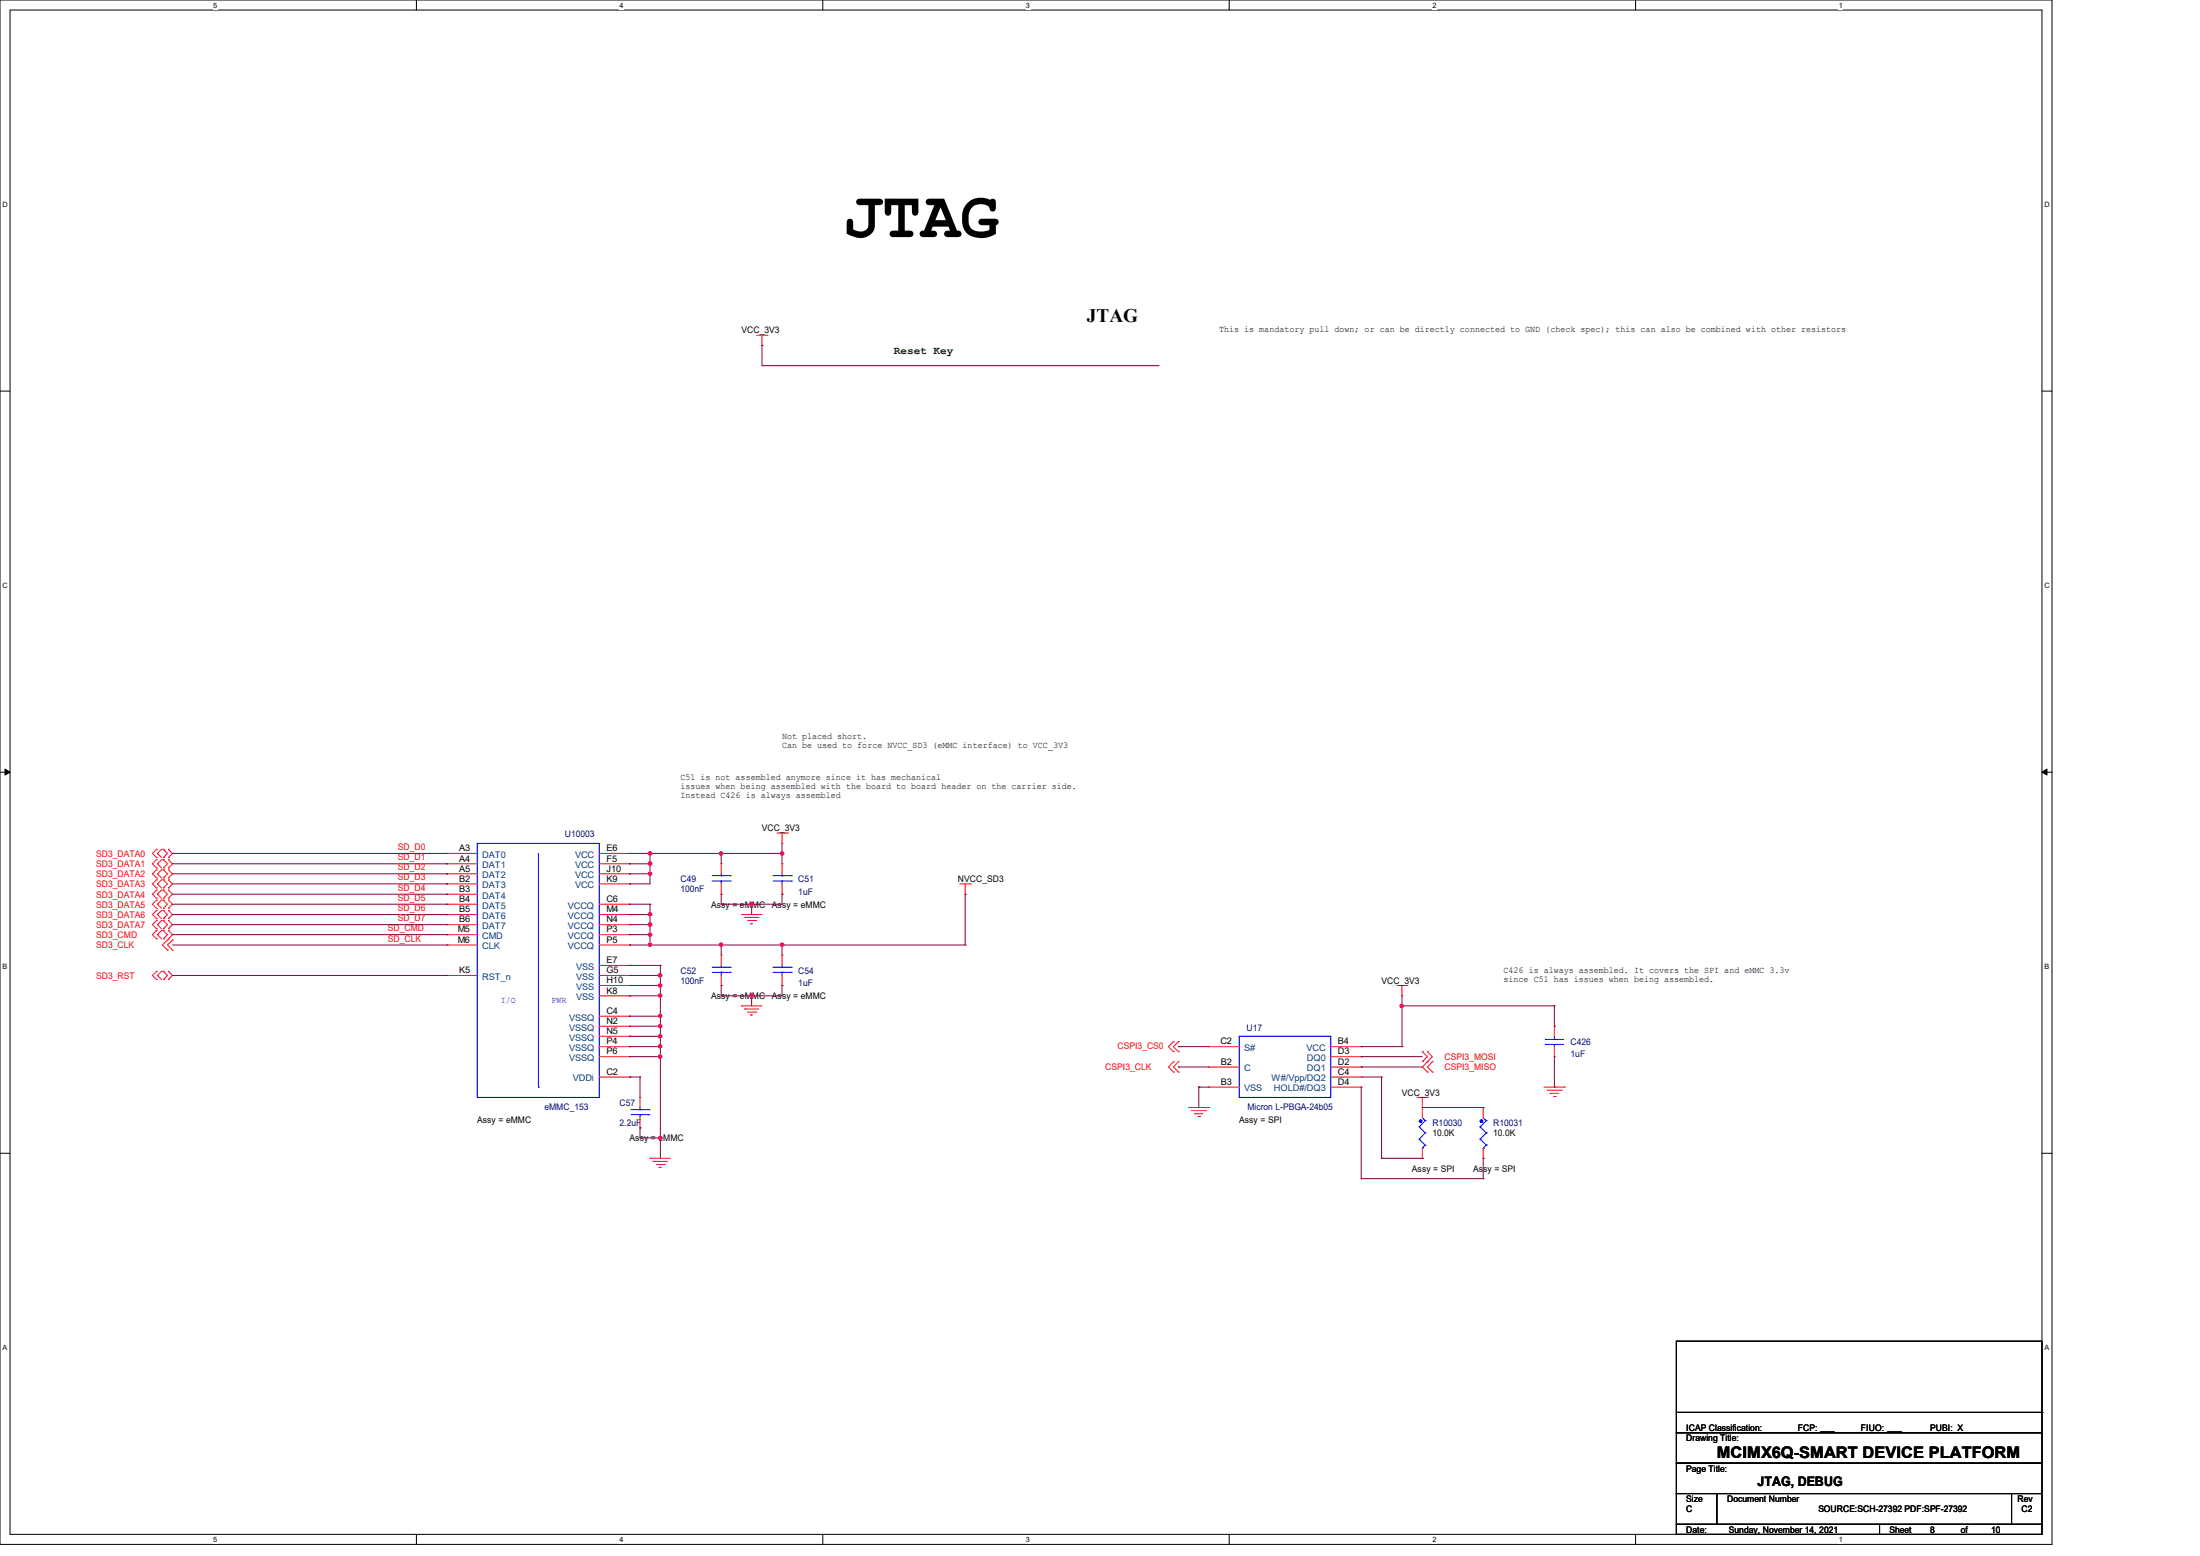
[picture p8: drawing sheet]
<svg xmlns="http://www.w3.org/2000/svg" width="297mm" height="210mm" viewBox="0 0 297 210" stroke-linecap="round" stroke-linejoin="round" font-family="sans-serif">
<path d="M0 0h277v208.4h-277zM1.4 1.4h274.3v205.7h-274.3z" fill="none" stroke="#000" stroke-width=".14"/>
<g fill="#fff">
<path d="M28.8 .1h.5v1.1h-.5z"/>
<path d="M28.8 207.2h.5v1.1h-.5z"/>
</g>
<path d="M56.2 0v1.4M56.2 207.1v1.3" fill="none" stroke="#000" stroke-width=".14"/>
<g fill="#fff">
<path d="M83.7 .1h.5v1.1h-.5z"/>
<path d="M83.7 207.2h.5v1.1h-.5z"/>
</g>
<path d="M111.1 0v1.4M111.1 207.1v1.3" fill="none" stroke="#000" stroke-width=".14"/>
<g fill="#fff">
<path d="M138.5 .1h.6v1.1h-.6z"/>
<path d="M138.5 207.2h.6v1.1h-.6z"/>
</g>
<path d="M165.9 0v1.4M165.9 207.1v1.3" fill="none" stroke="#000" stroke-width=".14"/>
<g fill="#fff">
<path d="M193.4 .1h.5v1.1h-.5z"/>
<path d="M193.4 207.2h.5v1.1h-.5z"/>
</g>
<path d="M220.8 0v1.4M220.8 207.1v1.3" fill="none" stroke="#000" stroke-width=".14"/>
<g fill="#fff">
<path d="M248.2 .1h.6v1.1h-.6z"/>
<path d="M248.2 207.2h.6v1.1h-.6z"/>
<path d="M.3 27.1h.8v1.1h-.8z"/>
<path d="M276 27.1h.7v1.1h-.7z"/>
<path d="M.3 78.5h.8v1.1h-.8z"/>
<path d="M276 78.5h.7v1.1h-.7z"/>
</g>
<path d="M0 52.8h1.4M275.7 52.8h1.3" fill="none" stroke="#000" stroke-width=".14"/>
<g fill="#fff">
<path d="M.3 129.9h.7v1.1h-.7z"/>
<path d="M276 129.9h.6v1.1h-.6z"/>
</g>
<path d="M0 104.2h1.4M275.7 104.2h1.3" fill="none" stroke="#000" stroke-width=".14"/>
<path d="M.7 103.8l.7 .4-.7 .4zM275.7 104.2l.7-.4v.8z" fill="#000" stroke="#000" stroke-width=".14"/>
<g fill="#fff">
<path d="M.3 181.4h.7v1.1h-.7z"/>
<path d="M276 181.4h.6v1.1h-.6z"/>
</g>
<path d="M0 155.7h1.4M275.7 155.7h1.3M226.3 193.4h49.4v4.1h-49.4zM226.3 197.5h49.4v4.1h-49.4zM226.3 181h49.4v12.4h-49.4zM226.3 190.6h49.4M275.7 190.6h.1M226.3 201.6h5.5v4.1h-5.5zM226.3 205.7h27.4v1.4h-27.4zM231.8 201.6h39.8v4.1h-39.8zM253.7 205.7h22v1.4h-22zM271.6 201.6h4.1v4.1h-4.1z" fill="none" stroke="#000" stroke-width=".14"/>
<g fill="none" stroke="#f00" stroke-width=".14">
<path d="M102.2 45.3h1.3M102.9 46.6h.1M102.9 45.3v1.3M103.5 45.3h.1M21.1 118.5h.1M21.1 117.4h.1M21.1 115.7h.1M21.1 114.6h.1M21.1 117.1h.1M21.1 116h.1M21.1 119.8h.1M21.1 118.7h.1"/>
<path d="M21.1 117.4l-.5 .5 .5 .6M21.1 114.6l-.5 .6 .5 .5M21.1 118.7l-.5 .6 .5 .5M21.1 116l-.5 .6 .5 .5M21.3 117.9h.1M21.3 115.2h.1M21.3 116.6h.1M21.3 119.3h.1M21.3 116.6l.5 .5M21.3 117.9l.5 .6M21.3 115.2l.5 .5M21.3 119.3l.5 .5"/>
<path d="M21.8 117.4h.1M21.8 114.6h.1M21.8 116h.1M21.8 118.7h.1M21.8 118.7l-.5 .6M21.8 117.4l-.5 .5M21.8 116l-.5 .6M21.8 114.6l-.5 .6M22.1 117.4h.1M22.1 118.5h.1M22.1 114.6h.1M22.1 115.7h.1"/>
<path d="M22.1 116h.1M22.1 117.1h.1M22.1 118.7h.1M22.1 119.8h.1M22.1 117.4l.5 .5-.5 .6M22.1 118.7l.5 .6-.5 .5M22.1 116l.5 .6-.5 .5M22.1 114.6l.5 .6-.5 .5M22.7 117.4h.1M22.7 118.5h.1M22.7 114.6h.1M22.7 115.7h.1"/>
<path d="M22.7 116h.1M22.7 117.1h.1M22.7 118.7h.1M22.7 119.8h.1M22.7 117.4l.6 .5-.6 .6M22.7 114.6l.6 .6-.6 .5M22.7 116l.6 .6-.6 .5M22.7 118.7l.6 .6-.6 .5M60.3 115.2h.1M60.3 116.6h.1M60.3 117.9h.1M60.3 119.3h.1"/>
<path d="M60.3 119.3h4.1M60.3 115.2h4.1M60.3 116.6h4.1M60.3 117.9h4.1M80.9 119.3h4.1M80.9 115.2h4.1M80.9 116.6h4.1M80.9 117.9h4.1M85 115.2h.1M85 116.6h.1M85 117.9h.1M85 119.3h.1"/>
<path d="M97.4 116.6h.1M97.4 116.6v1.3M97.4 119.3v1.4M104.9 112.4h1.4M105.6 113.8h.1M105.6 116.6h.1M105.6 112.4v1.4M105.6 116.6v1.3M105.6 119.3v1.4M106.3 112.4h.1M129.6 119.3h1.4M130.3 119.3v1.4"/>
<path d="M131 119.3h.1M21.1 121.2h.1M21.1 120.1h.1M21.1 122.6h.1M21.1 121.5h.1M21.1 132.2h.1M21.1 131.1h.1M21.1 124h.1M21.1 122.9h.1M21.1 125.3h.1M21.1 124.2h.1M21.1 126.7h.1"/>
<path d="M21.1 125.6h.1M21.1 120.1l-.5 .6 .5 .5M21.1 121.5l-.5 .5 .5 .6M21.1 131.1l-.5 .6 .5 .5M21.1 125.6l-.5 .6 .5 .5M21.1 122.9l-.5 .5 .5 .6M21.1 124.2l-.5 .6 .5 .5M21.3 120.7h.1M21.3 122h.1M21.3 131.7h.1M21.3 123.4h.1M21.3 124.8h.1"/>
<path d="M21.3 126.2h.1M21.3 120.7l.5 .5M21.3 122l.5 .6M21.3 131.7l.5 .5M21.3 123.4l.5 .6M21.3 124.8l.5 .5M21.3 126.2l.5 .5M21.8 120.1h.1M21.8 121.5h.1M21.8 131.1h.1M21.8 122.9h.1M21.8 124.2h.1"/>
<path d="M21.8 125.6h.1M21.8 121.5l-.5 .5M21.8 120.1l-.5 .6M21.8 131.1l-.5 .6M21.8 124.2l-.5 .6M21.8 122.9l-.5 .5M21.8 125.6l-.5 .6M22.1 120.1h.1M22.1 121.2h.1M22.1 121.5h.1M22.1 122.6h.1M22.1 131.1h.1"/>
<path d="M22.1 132.2h.1M22.1 122.9h.1M22.1 124h.1M22.1 124.2h.1M22.1 125.3h.1M22.1 125.6h.1M22.1 126.7h.1M22.1 120.1l.5 .6-.5 .5M22.1 121.5l.5 .5-.5 .6M22.1 131.1l.5 .6-.5 .5M22.1 122.9l.5 .5-.5 .6M22.1 124.2l.5 .6-.5 .5"/>
<path d="M22.1 125.6l.5 .6-.5 .5M22.6 126.9h.1M22.6 128.2h.1M22.6 126.9l-.7 .7 .7 .6M22.7 120.1h.1M22.7 121.2h.1M22.7 121.5h.1M22.7 122.6h.1M22.7 131.1h.1M22.7 132.2h.1M22.7 122.9h.1M22.7 124h.1"/>
<path d="M22.7 124.2h.1M22.7 125.3h.1M22.7 125.6h.1M22.7 126.7h.1M22.7 120.1l.6 .6-.6 .5M22.7 121.5l.6 .5-.6 .6M22.7 131.1l.6 .6-.6 .5M22.7 122.9l.6 .5-.6 .6M22.7 124.2l.6 .6-.6 .5M22.7 125.6l.6 .6-.6 .5M23.3 126.9h.1M23.3 128.2h.1"/>
<path d="M23.3 126.9l-.7 .7 .7 .6M60.3 120.7h.1M60.3 122h.1M60.3 123.4h.1M60.3 124.8h.1M60.3 126.2h.1M60.3 127.6h.1M60.3 131.7h.1M60.3 123.4h4.1M60.3 120.7h4.1M60.3 122h4.1M60.3 124.8h4.1"/>
<path d="M60.3 126.2h4.1M60.3 127.6h4.1M60.3 131.7h4.1M80.9 123.4h4.1M80.9 133h4.1M80.9 122h4.1M80.9 124.8h4.1M80.9 126.2h4.1M80.9 127.6h4.1M80.9 131.7h4.1M80.9 130.3h4.1M80.9 134.4h4.1"/>
<path d="M80.9 137.2h4.1M80.9 138.5h4.1M80.9 139.9h4.1M85 122h.1M85 123.4h.1M85 124.8h.1M85 126.2h.1M85 127.6h.1M85 130.3h.1M85 131.7h.1M85 133h.1M85 134.4h.1"/>
<path d="M85 137.2h.1M85 138.5h.1M85 139.9h.1M97.4 120.7h.1M97.4 128.9h.1M97.4 133h.1M97.4 128.9v1.4M97.4 131.7v1.3M100.1 123.4h.1M100.1 135.8h.1M100.1 123.4h2.8M100.1 135.8h2.8"/>
<path d="M100.5 123.8h.1M100.5 136.2h.1M100.5 123.8h1.9M100.5 136.2h1.9M100.9 124.2h1.1M100.9 136.6h1.1M101.3 124.7h.1M101.3 137h.1M101.3 124.7h.3M101.3 137h.3M102 124.2h.1M102 136.6h.1"/>
<path d="M105.6 120.7h.1M105.6 128.9h.1M105.6 133h.1M105.6 128.9v1.4M105.6 131.7v1.3M130.3 120.7h.1M188.6 133h1.3M189.3 134.4h.1M189.3 133v1.4M189.9 133h.1M209.8 138.5h.1M209.8 138.5v1.4"/>
<path d="M80.9 141.3h4.1M80.9 142.6h4.1M80.9 145.4h4.1M85 141.3h.1M85 142.6h.1M85 145.4h.1M86.4 148.1h.1M86.4 152.2h.1M86.4 148.1v1.4M86.4 150.9v1.3M87.8 156.3h.1M87.8 156.3h2.7"/>
<path d="M88.2 156.8h.1M88.2 156.8h1.9M88.6 157.2h1.1M89 157.6h.1M89 157.6h.3M89.7 157.2h.1M158.4 143.3h.1M158.4 144.7h.1M158.4 141.9h.1M158.4 140.6h.1M158.4 143.3l-.7 .7 .7 .7M158.4 140.6l-.7 .7 .7 .6"/>
<path d="M159.1 143.3h.1M159.1 144.7h.1M159.1 141.9h.1M159.1 140.6h.1M159.1 143.3l-.7 .7 .7 .7M159.1 140.6l-.7 .7 .7 .6M160.4 149.5h2.8M160.9 149.9h1.9M161.3 150.3h.1M161.3 150.3h1.1M161.7 150.7h.3M162 150.7h.1"/>
<path d="M162.8 149.9h.1M163.2 149.5h.1M163.2 141.3h.1M163.2 144h.1M163.2 146.7h.1M163.2 146.7h4.1M163.2 141.3h4.1M163.2 144h4.1M179.7 146.7h4.1M179.7 141.3h4.1M179.7 144h4.1M179.7 142.6h4.1"/>
<path d="M179.7 145.4h4.1M183.8 141.3h.1M183.8 142.6h.1M183.8 144h.1M183.8 145.4h.1M183.8 146.7h.1M191.3 148.1h1.4M192 149.5h.1M192 141.9h.1M192 143.3h.1M192 156.3h.1M192 148.1v2.8"/>
<path d="M192 155v1.3M192 141.9l.7 .7-.7 .7M192.7 148.1h.1M192.7 143.3h.1M192.7 144.7h.1M192.7 141.9h.1M192.7 143.3l-.7 .7 .7 .7M192.7 141.9l.7 .7-.7 .7M193.4 144.7h.1M193.4 143.3h.1M193.4 143.3l-.7 .7 .7 .7M200.2 149.5h.1"/>
<path d="M200.2 156.3h.1M200.2 149.5v1.4M200.2 155v1.3M208.4 146.7h2.8M208.9 147.2h1.9M209.3 147.6h.1M209.3 147.6h1.1M209.7 148h.3M209.8 142.6h.1M209.8 141.3v1.3M210 148h.1M210.8 147.2h.1"/>
<path d="M211.2 146.7h.1"/>
</g>
<g fill="none" stroke="#00f" stroke-width=".14">
<path d="M64.4 113.8h16.5v34.3h-16.5zM72.7 115.2v31.5M96.1 118.9h2.5M96.1 118.2h2.5M97.4 118.2h.1M97.4 118.9h.1M97.4 117.9v.3M97.4 118.9v.4M98.6 118.9h.1M98.6 118.2h.1M104.4 118.9h2.4M104.4 118.2h2.4"/>
<path d="M105.6 118.2h.1M105.6 118.9h.1M105.6 117.9v.3M105.6 118.9v.4M106.8 118.9h.1M106.8 118.2h.1M96.1 131.2h2.5M96.1 130.6h2.5M97.4 130.6h.1M97.4 131.2h.1M97.4 130.3v.3M97.4 131.2v.5"/>
<path d="M98.6 131.2h.1M98.6 130.6h.1M104.4 131.2h2.4M104.4 130.6h2.4M105.6 130.6h.1M105.6 131.2h.1M105.6 130.3v.3M105.6 131.2v.5M106.8 131.2h.1M106.8 130.6h.1M167.3 139.9h12.4v8.2h-12.4zM209.8 139.9v.4"/>
<path d="M72.7 146.7h.1M85.2 150.5h2.4M85.2 149.8h2.4M86.4 149.8h.1M86.4 150.5h.1M86.4 149.5v.3M86.4 150.5v.4M87.6 150.5h.1M87.6 149.8h.1M191.6 152.1h.1M191.6 153.8h.1M191.6 152.1l.8 .8"/>
<path d="M191.6 153.8l.8 .8M192 155h.1M192 150.9l.4 .4M192.4 151.3h.1M192.4 152.9h.1M192.4 154.6h.1M192.4 151.3l-.8 .8M192.4 152.9l-.8 .9M192.4 154.6l-.4 .4M199.8 152.1h.1M199.8 153.8h.1M199.8 152.1l.9 .8"/>
<path d="M199.8 153.8l.9 .8M200.2 155h.1M200.2 150.9l.5 .4M200.7 151.3h.1M200.7 152.9h.1M200.7 154.6h.1M200.7 151.3l-.9 .8M200.7 152.9l-.9 .9M200.7 154.6l-.5 .4M208.6 140.3h.1M208.6 141h.1M208.6 140.3h2.5"/>
<path d="M208.6 141h2.5M209.8 141h.1M209.8 140.3h.1M209.8 141v.3"/>
</g>
<g fill="#00f" stroke="#00f" stroke-width=".14">
<circle cx="191.8" cy="151.3" r=".19"/>
<circle cx="200" cy="151.3" r=".19"/>
</g>
<g fill="none" stroke="#800040" stroke-width=".14">
<path d="M102.9 46.6h.1M102.9 46.6v2.8h53.4M156.3 49.4h.1M23.3 115.2h37M23.3 116.6h37M23.3 117.9h37M23.3 119.3h37M60.3 116.6h.1M60.3 117.9h.1M60.3 119.3h.1M60.3 115.2h.1M85 115.2h.1"/>
<path d="M85 116.6h.1M85 117.9h.1M85 119.3h.1M85 115.2h20.6M85 116.6h2.8M85 117.9h2.8M87.8 115.2h.1M87.8 116.6h.1M87.8 117.9h.1M87.8 115.2v4.1h-2.8M97.4 115.2h.1M97.4 115.2v1.4"/>
<path d="M105.6 115.2h.1M105.6 113.8v2.8M23.3 131.7h37M23.3 122h37M23.3 127.6h37M23.3 126.2h37M23.3 124.8h37M23.3 123.4h37M23.3 120.7h37M60.3 126.2h.1M60.3 127.6h.1M60.3 120.7h.1"/>
<path d="M60.3 122h.1M60.3 123.4h.1M60.3 124.8h.1M60.3 131.7h.1M85 130.3h.1M85 131.7h.1M85 133h.1M85 134.4h.1M85 137.2h.1M85 138.5h.1M85 139.9h.1M85 127.6h.1"/>
<path d="M85 126.2h.1M85 124.8h.1M85 123.4h.1M85 122h.1M85 130.3h4.2M85 131.7h4.2M85 133h4.2M85 134.4h4.2M85 137.2h4.2M85 138.5h4.2M85 139.9h4.2M85 122h2.8"/>
<path d="M85 127.6h45.3M85 126.2h2.8M85 124.8h2.8M85 123.4h2.8M87.8 126.2h.1M87.8 127.6h.1M87.8 124.8h.1M87.8 123.4h.1M87.8 122h.1M87.8 122v5.6M89.2 130.3h.1M89.2 131.7h.1"/>
<path d="M89.2 133h.1M89.2 134.4h.1M89.2 137.2h.1M89.2 138.5h.1M89.2 139.9h.1M89.2 130.3v26M97.4 122h.1M97.4 127.6h.1M97.4 120.7h.1M97.4 133h.1M97.4 134.4h.1M97.4 120.7v1.3"/>
<path d="M97.4 127.6v1.3M97.4 133v1.4M101.5 122h.1M101.5 134.4h.1M101.5 122v1.4M101.5 134.4v1.4M105.6 127.6h.1M105.6 120.7h.1M105.6 133h.1M105.6 133v1.4h-8.2M105.6 120.7v1.3h-8.2M105.6 127.6v1.3"/>
<path d="M130.3 127.6h.1M130.3 120.7h.1M130.3 120.7v6.9M189.3 135.8h.1M189.3 134.4v6.9M189.3 135.8h20.5M209.8 135.8h.1M209.8 138.5h.1M209.8 135.8v2.7M85 141.3h.1M85 142.6h.1M85 145.4h.1"/>
<path d="M85 141.3h4.2M85 142.6h4.2M85 145.4h1.4M86.4 145.4h.1M86.4 153.6h.1M86.4 152.2h.1M86.4 145.4v2.7M86.4 152.2v1.4M86.4 153.6h2.8M89.2 141.3h.1M89.2 142.6h.1M89.2 153.6h.1"/>
<path d="M159.1 144h.1M159.1 141.3h.1M159.1 141.3h4.1M159.1 144h4.1M161.8 146.7h.1M161.8 146.7h1.4M161.8 146.7v2.8M183.8 141.3h.1M183.8 142.6h.1M183.8 144h.1M183.8 159.1h.1M183.8 141.3h5.5"/>
<path d="M183.8 142.6h8.2M183.8 145.4h2.7M183.8 144h8.2M183.8 146.7v12.4M183.8 159.1h16.4M186.5 145.4h.1M186.5 156.3h.1M186.5 145.4v10.9M186.5 156.3h5.5M189.3 141.3h.1M192 156.3h.1M192 149.5h8.2"/>
<path d="M200.2 149.5h.1M200.2 159.1h.1M200.2 156.3h.1M200.2 156.3v2.8M209.8 146.7h.1M209.8 142.6v4.1"/>
</g>
<g fill="#f0f" stroke="#f0f" stroke-width=".14">
<circle cx="89.1" cy="131.6" r=".24"/>
<circle cx="89.1" cy="133" r=".24"/>
<circle cx="89.1" cy="134.4" r=".24"/>
<circle cx="89.1" cy="137.1" r=".24"/>
<circle cx="89.1" cy="138.5" r=".24"/>
<circle cx="89.1" cy="139.9" r=".24"/>
<circle cx="89.1" cy="141.2" r=".24"/>
<circle cx="89.1" cy="153.6" r=".24"/>
<circle cx="89.1" cy="142.6" r=".24"/>
<circle cx="105.6" cy="115.2" r=".24"/>
<circle cx="97.3" cy="115.2" r=".24"/>
<circle cx="101.5" cy="122.1" r=".24"/>
<circle cx="105.6" cy="127.5" r=".24"/>
<circle cx="97.3" cy="127.5" r=".24"/>
<circle cx="101.5" cy="134.4" r=".24"/>
<circle cx="87.8" cy="116.6" r=".24"/>
<circle cx="87.8" cy="115.2" r=".24"/>
<circle cx="87.8" cy="117.9" r=".24"/>
<circle cx="87.8" cy="127.5" r=".24"/>
<circle cx="87.8" cy="126.2" r=".24"/>
<circle cx="87.8" cy="124.8" r=".24"/>
<circle cx="87.8" cy="123.4" r=".24"/>
<circle cx="189.2" cy="135.8" r=".24"/>
</g>
<text font-size="8.8" x="113.8" y="32">JTAG</text>
<text font-size="2.6" x="146.7" y="43.5">JTAG</text>
<text font-size="2.2" x="231.8" y="196.8">MCIMX6Q-SMART DEVICE PLATFORM</text>
<text font-size="1.8" x="237.3" y="200.5">JTAG, DEBUG</text>
<text font-size="1.5" fill="#004000" x="120.7" y="47.8">Reset Key</text>
<g font-size="1.2">
<text x="100.1" y="45">VCC_3V3</text>
<text x="164.6" y="44.9">This is mandatory pull down; or can be directly connected to GND (check spec); this can also be combined with other resistors</text>
<text x="105.6" y="99.7">Not placed short.</text>
<text x="105.6" y="101">Can be used to force NVCC_SD3 (eMMC interface) to VCC_3V3</text>
<text x="91.9" y="105.2">C51 is not assembled anymore since it has mechanical</text>
<text x="91.9" y="106.5">issues when being assembled with the board to board header on the carrier side.</text>
<text x="91.9" y="107.7">Instead C426 is always assembled</text>
<text x="102.9" y="112.2">VCC_3V3</text>
<text x="62" y="114.9">A3</text>
<text x="62" y="116.3">A4</text>
<text x="62" y="117.6">A5</text>
<text x="62" y="119">B2</text>
<text x="81.9" y="114.9">E6</text>
<text x="81.9" y="116.3">F5</text>
<text x="81.9" y="117.6">J10</text>
<text x="81.9" y="119">K9</text>
<text x="129.3" y="119.1">NVCC_SD3</text>
<text x="61.8" y="125.9">M5</text>
<text x="62" y="120.4">B3</text>
<text x="62" y="121.7">B4</text>
<text x="62" y="123.1">B5</text>
<text x="62" y="124.5">B6</text>
<text x="81.9" y="121.7">C6</text>
<text x="81.9" y="123.1">M4</text>
<text x="81.9" y="124.5">N4</text>
<text x="81.9" y="125.9">P3</text>
<text x="96" y="122.5">Assy = eMMC</text>
<text x="104.2" y="122.5">Assy = eMMC</text>
<text x="61.8" y="127.3">M6</text>
<text x="62" y="131.4">K5</text>
<text x="81.9" y="127.3">P5</text>
<text x="81.9" y="130">E7</text>
<text x="81.9" y="131.4">G5</text>
<text x="203" y="131.3">C426 is always assembled. It covers the SPI and eMMC 3.3v</text>
<text x="81.9" y="132.7">H10</text>
<text x="81.9" y="134.1">K8</text>
<text x="81.9" y="136.9">C4</text>
<text x="96" y="134.9">Assy = eMMC</text>
<text x="104.2" y="134.9">Assy = eMMC</text>
<text x="186.5" y="132.8">VCC_3V3</text>
<text x="203" y="132.5">since C51 has issues when being assembled.</text>
<text x="81.9" y="138.2">N2</text>
<text x="81.9" y="139.6">N5</text>
<text x="81.9" y="141">P4</text>
<text x="81.9" y="142.3">P6</text>
<text x="164.8" y="141">C2</text>
<text x="164.8" y="143.7">B2</text>
<text x="180.6" y="141">B4</text>
<text x="180.6" y="142.3">D3</text>
<text x="180.6" y="143.7">D2</text>
<text x="81.9" y="145.1">C2</text>
<text x="164.8" y="146.4">B3</text>
<text x="180.6" y="145.1">C4</text>
<text x="180.6" y="146.4">D4</text>
<text x="189.3" y="147.9">VCC_3V3</text>
<text x="64.4" y="151.6">Assy = eMMC</text>
<text x="85" y="154">Assy = eMMC</text>
<text x="167.3" y="151.6">Assy = SPI</text>
<text x="193.4" y="153.4">10.0K</text>
<text x="201.6" y="153.4">10.0K</text>
<text x="190.6" y="158.2">Assy = SPI</text>
<text x="198.9" y="158.2">Assy = SPI</text>
<text x="227.7" y="194.5">Drawing Title:</text>
<text x="227.7" y="193.2">ICAP Classification:</text>
<text x="242.7" y="193.2">FCP: ___</text>
<text x="251.2" y="193.2">FIUO: ___</text>
<text x="260.6" y="193.2">PUBI: X</text>
<text x="227.7" y="202.7">Size</text>
<text x="227.7" y="198.6">Page Title:</text>
<text x="233.2" y="202.7">Document Number</text>
<text x="272.4" y="202.7">Rev</text>
<text x="227.7" y="206.9">Date:</text>
<text x="227.7" y="204.1">C</text>
<text x="233.4" y="206.9">Sunday, November 14, 2021</text>
<text x="245.5" y="204.1">SOURCE:SCH-27392 PDF:SPF-27392</text>
<text x="255.1" y="206.9">Sheet</text>
<text x="260.6" y="206.9">8</text>
<text x="264.7" y="206.9">of</text>
<text x="268.8" y="206.9">10</text>
<text x="272.9" y="204.1">C2</text>
</g>
<g font-size="1.2" fill="#000080">
<text x="76.2" y="113">U10003</text>
<text x="91.9" y="119.1">C49</text>
<text x="107.8" y="119.1">C51</text>
<text x="91.9" y="120.4">100nF</text>
<text x="107.8" y="120.7">1uF</text>
<text x="91.9" y="131.4">C52</text>
<text x="107.8" y="131.4">C54</text>
<text x="91.9" y="132.8">100nF</text>
<text x="107.8" y="133.1">1uF</text>
<text x="168.3" y="139.1">U17</text>
<text x="212" y="141">C426</text>
<text x="212" y="142.7">1uF</text>
<text x="73.5" y="149.8">eMMC_153</text>
<text x="83.6" y="149.3">C57</text>
<text x="168.4" y="149.8">Micron L-PBGA-24b05</text>
<text x="83.6" y="152">2.2uF</text>
<text x="193.4" y="152">R10030</text>
<text x="201.6" y="152">R10031</text>
</g>
<g font-size="1.2" fill="#f00">
<text x="13" y="118.4">SD3_DATA2</text>
<text x="13" y="115.7">SD3_DATA0</text>
<text x="13" y="117">SD3_DATA1</text>
<text x="13" y="119.8">SD3_DATA3</text>
<text x="53.7" y="116.1">SD_D1</text>
<text x="53.7" y="117.5">SD_D2</text>
<text x="53.7" y="118.8">SD_D3</text>
<text x="53.7" y="114.7">SD_D0</text>
<text x="13" y="121.2">SD3_DATA4</text>
<text x="13" y="122.5">SD3_DATA5</text>
<text x="13" y="123.9">SD3_DATA6</text>
<text x="13" y="125.3">SD3_DATA7</text>
<text x="52.4" y="125.7">SD_CMD</text>
<text x="53.7" y="120.2">SD_D4</text>
<text x="53.7" y="121.6">SD_D5</text>
<text x="53.7" y="123">SD_D6</text>
<text x="53.7" y="124.3">SD_D7</text>
<text x="13" y="128">SD3_CLK</text>
<text x="13" y="126.6">SD3_CMD</text>
<text x="52.4" y="127.1">SD_CLK</text>
<text x="13" y="132.1">SD3_RST</text>
<text x="150.9" y="141.6">CSPI3_CS0</text>
<text x="195" y="143.1">CSPI3_MOSI</text>
<text x="149.2" y="144.4">CSPI3_CLK</text>
<text x="195" y="144.4">CSPI3_MISO</text>
</g>
<g font-size="1.2" fill="#004080">
<text x="65.1" y="115.8">DAT0</text>
<text x="65.1" y="117.2">DAT1</text>
<text x="65.1" y="118.5">DAT2</text>
<text x="65.1" y="119.9">DAT3</text>
<text x="77.6" y="115.8">VCC</text>
<text x="77.6" y="117.2">VCC</text>
<text x="77.6" y="118.5">VCC</text>
<text x="77.6" y="119.9">VCC</text>
<text x="65.1" y="121.3">DAT4</text>
<text x="65.1" y="122.6">DAT5</text>
<text x="65.1" y="124">DAT6</text>
<text x="65.1" y="125.4">DAT7</text>
<text x="76.7" y="122.6">VCCQ</text>
<text x="76.7" y="124">VCCQ</text>
<text x="76.7" y="125.4">VCCQ</text>
<text x="65.1" y="126.7">CMD</text>
<text x="65.1" y="128.1">CLK</text>
<text x="76.7" y="126.7">VCCQ</text>
<text x="76.7" y="128.1">VCCQ</text>
<text x="77.8" y="130.9">VSS</text>
<text x="65.1" y="132.2">RST_n</text>
<text x="76.8" y="137.8">VSSQ</text>
<text x="77.8" y="132.2">VSS</text>
<text x="77.8" y="133.6">VSS</text>
<text x="77.8" y="135">VSS</text>
<text x="76.8" y="139.1">VSSQ</text>
<text x="76.8" y="140.5">VSSQ</text>
<text x="76.8" y="141.9">VSSQ</text>
<text x="76.8" y="143.2">VSSQ</text>
<text x="168" y="141.9">S#</text>
<text x="176.4" y="141.9">VCC</text>
<text x="176.4" y="143.2">DQ0</text>
<text x="77.3" y="146">VDDi</text>
<text x="168" y="144.6">C</text>
<text x="168" y="147.3">VSS</text>
<text x="171.7" y="146">W#/Vpp/DQ2</text>
<text x="172" y="147.3">HOLD#/DQ3</text>
<text x="176.4" y="144.6">DQ1</text>
</g>
<g font-size="1.2" fill="#00f">
<text x="67.6" y="135.4">I/O</text>
<text x="74.5" y="135.4">PWR</text>
</g>
<g font-size="1">
<text x="28.8" y="1">5</text>
<text x="83.7" y="1">4</text>
<text x="138.5" y="1">3</text>
<text x="193.4" y="1">2</text>
<text x="248.2" y="1">1</text>
<text x=".3" y="27.9">D</text>
<text x="276" y="27.9">D</text>
<text x=".3" y="79.4">C</text>
<text x="276" y="79.4">C</text>
<text x=".3" y="130.8">B</text>
<text x="276" y="130.8">B</text>
<text x=".3" y="182.2">A</text>
<text x="276" y="182.2">A</text>
<text x="28.8" y="208.1">5</text>
<text x="83.7" y="208.1">4</text>
<text x="138.5" y="208.1">3</text>
<text x="193.4" y="208.1">2</text>
<text x="248.2" y="208.1">1</text>
</g>
</svg>
